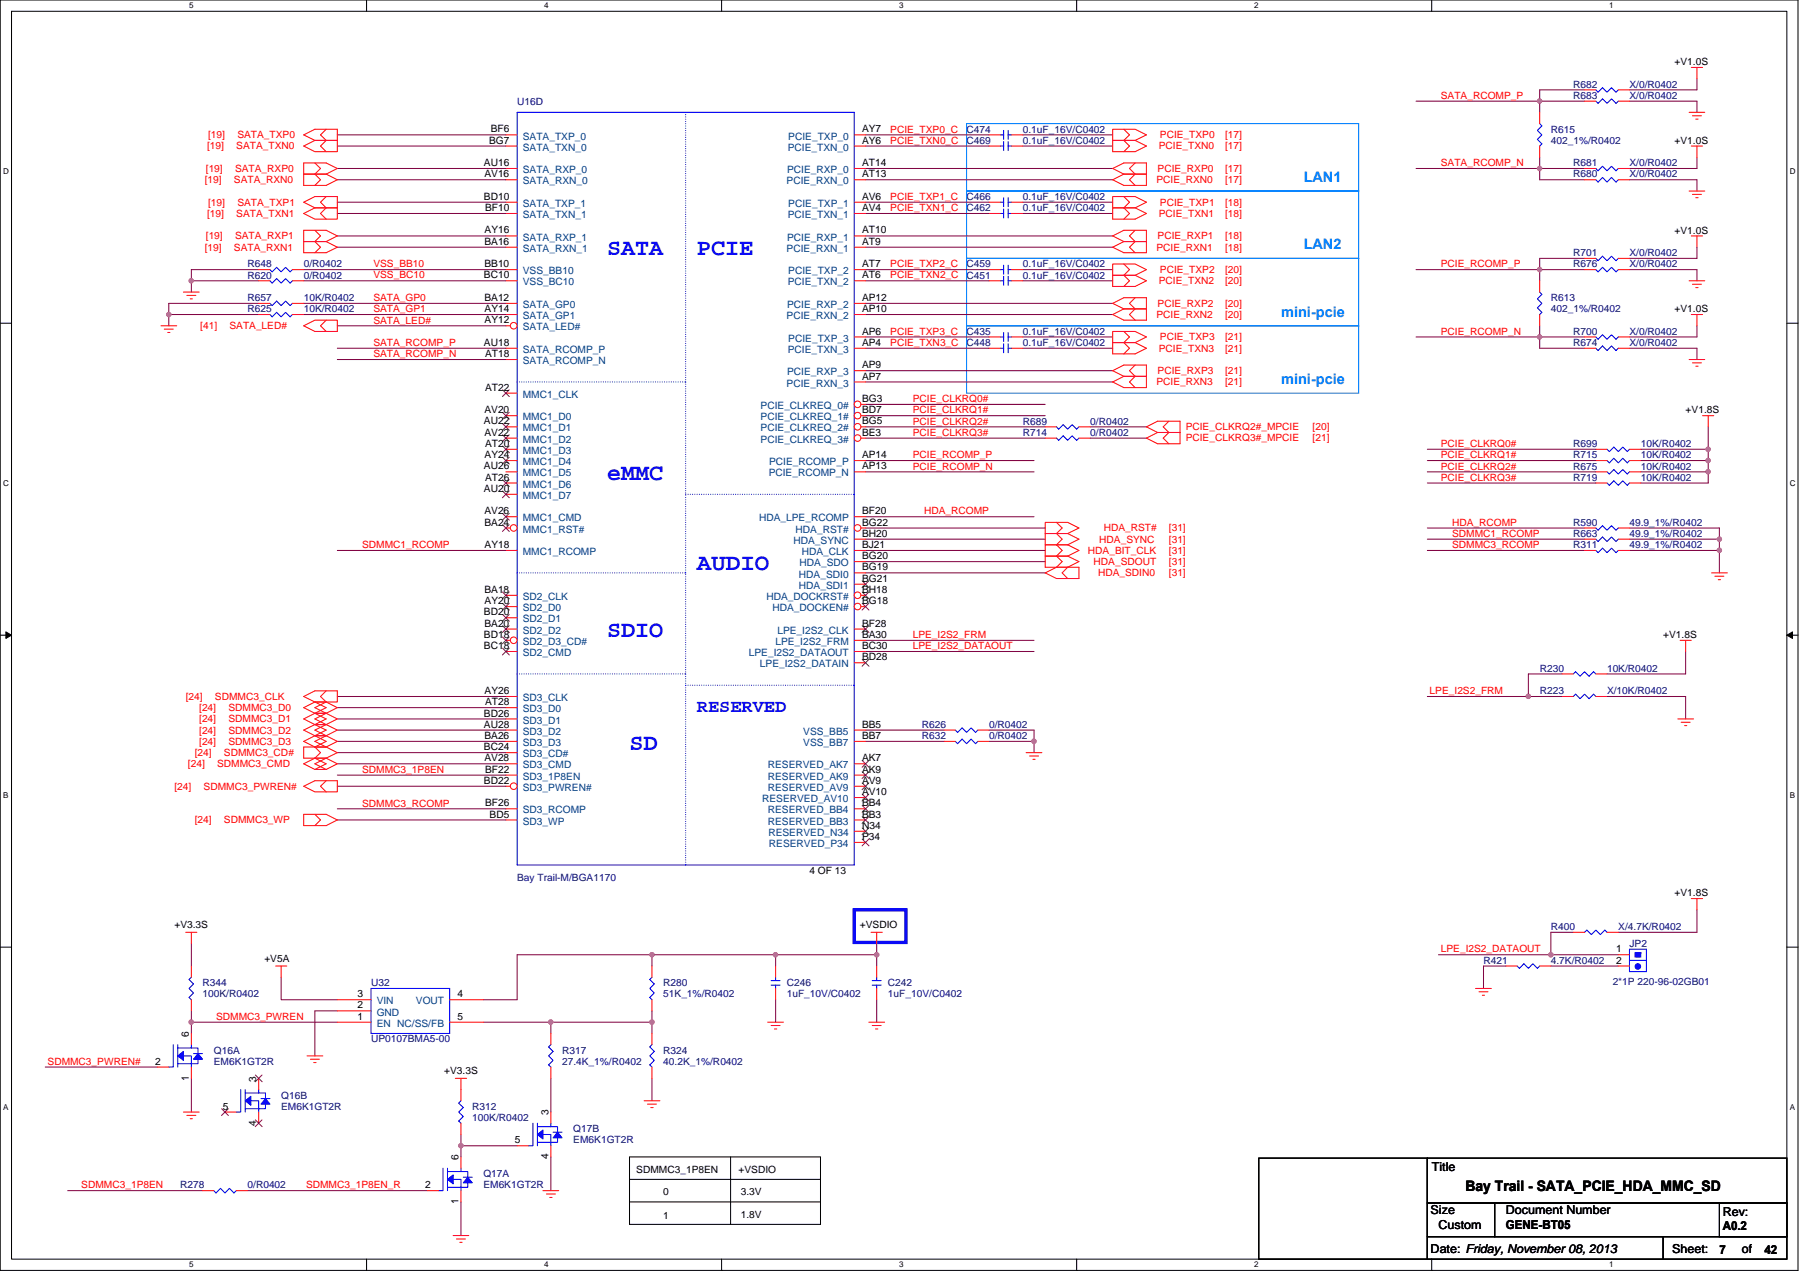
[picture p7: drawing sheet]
<svg xmlns="http://www.w3.org/2000/svg" width="297mm" height="210mm" viewBox="0 0 297 210" stroke-linecap="round" stroke-linejoin="round" font-family="sans-serif">
<path d="M0 0h296.7v209.7h-296.7zM1.9 1.9h293v206h-293z" fill="none" stroke="#000" stroke-width=".17"/>
<g fill="#fff">
<path d="M31.2 .2h.7v1.5h-.7z"/>
<path d="M31.2 208h.7v1.5h-.7z"/>
</g>
<path d="M60.5 0v1.9M60.5 207.9v1.8" fill="none" stroke="#000" stroke-width=".17"/>
<g fill="#fff">
<path d="M89.8 .2h.7v1.5h-.7z"/>
<path d="M89.8 208h.7v1.5h-.7z"/>
</g>
<path d="M119.1 0v1.9M119.1 207.9v1.8" fill="none" stroke="#000" stroke-width=".17"/>
<g fill="#fff">
<path d="M148.4 .2h.7v1.5h-.7z"/>
<path d="M148.4 208h.7v1.5h-.7z"/>
</g>
<path d="M177.7 0v1.9M177.7 207.9v1.8" fill="none" stroke="#000" stroke-width=".17"/>
<g fill="#fff">
<path d="M207 .2h.7v1.5h-.7z"/>
<path d="M207 208h.7v1.5h-.7z"/>
</g>
<path d="M236.3 0v1.9M236.3 207.9v1.8" fill="none" stroke="#000" stroke-width=".17"/>
<g fill="#fff">
<path d="M265.6 .2h.7v1.5h-.7z"/>
<path d="M265.6 208h.7v1.5h-.7z"/>
<path d="M.5 27.6h1v1.5h-1z"/>
<path d="M295.3 27.6h1v1.5h-1z"/>
<path d="M.5 79.1h1v1.5h-1z"/>
<path d="M295.3 79.1h1v1.5h-1z"/>
</g>
<path d="M0 53.4h1.9M294.9 53.4h1.8" fill="none" stroke="#000" stroke-width=".17"/>
<g fill="#fff">
<path d="M.5 130.6h.9v1.5h-.9z"/>
<path d="M295.3 130.6h.9v1.5h-.9z"/>
</g>
<path d="M0 104.9h1.9M294.9 104.9h1.8" fill="none" stroke="#000" stroke-width=".17"/>
<path d="M1 104.3l.9 .6-.9 .5zM294.9 104.9l.9-.6v1.1z" fill="#000" stroke="#000" stroke-width=".17"/>
<g fill="#fff">
<path d="M.5 182.1h.9v1.5h-.9z"/>
<path d="M295.3 182.1h.9v1.5h-.9z"/>
</g>
<g fill="none" stroke="#000" stroke-width=".17">
<path d="M0 156.4h1.9M294.9 156.4h1.8M103.9 191h31.5v11.1h-31.5zM103.9 194.7h31.5M103.9 198.4h31.5M120.6 191v11.1M207.7 191.2h27.8v16.7h-27.8zM235.5 198.6h11.2v5.6h-11.2zM235.5 191.2h59.4v7.4h-59.4zM246.7 198.6h48.2v5.6h-48.2zM283.7 198.6h11.2v5.6h-11.2zM235.5 204.2h39v3.7h-39z"/>
<path d="M274.5 204.2h20.4v3.7h-20.4z"/>
</g>
<path d="M159.5 31.5h64.7v11.2h-64.7zM159.5 20.4h64.7v11.1h-64.7zM159.5 42.7h64.7v11.1h-64.7zM159.5 53.8h64.7v11.1h-64.7z" fill="none" stroke="#0080ff" stroke-width=".17"/>
<path d="M141 150.2h8.5v5.4h-8.5z" fill="none" stroke="#00f" stroke-width=".55"/>
<g fill="none" stroke="#800040" stroke-width=".17">
<path d="M233.7 16.7h20.4M254.1 16.7v1.8M254.1 16.7h7.4M261.5 14.8h-7.4v1.9M268.9 16.7h11.1v1.8M280 13v1.8h-11.1M55.7 24.1h27.8M55.7 22.3h27.8M55.7 29.7h27.8M55.7 27.8h27.8M55.7 35.2h27.8M55.7 33.4h27.8"/>
<path d="M55.7 38.9h27.8M142.8 38.9h40.8M142.8 27.8h40.8M142.8 29.7h40.8M142.8 33.4h20.4M142.8 22.3h20.4M142.8 35.2h20.4M142.8 24.1h20.4M168.8 33.4h14.8M168.8 35.2h14.8M168.8 22.3h14.8M168.8 24.1h14.8"/>
<path d="M233.7 27.8h20.4M254.1 26v1.8M254.1 27.8h7.4M254.1 27.8v1.9h7.4M268.9 29.7h11.1v1.8M280 26v1.8h-11.1M27.9 51.9h14.8M27.9 51.9v1.9M31.6 46.4v1.8M31.6 46.4h11.1M42.7 44.5h-11.1v1.9M42.7 50.1h-14.8v1.8"/>
<path d="M50.1 46.4h33.4M50.1 44.5h33.4M50.1 50.1h33.4M50.1 51.9h33.4M55.7 40.8h27.8M55.7 57.5h27.8M55.7 59.4h27.8M55.7 53.8h27.8M142.8 50.1h40.8M142.8 51.9h40.8M142.8 40.8h40.8M142.8 44.5h20.4"/>
<path d="M142.8 55.6h20.4M142.8 46.4h20.4M142.8 57.5h20.4M168.8 44.5h14.8M168.8 46.4h14.8M168.8 55.6h14.8M168.8 57.5h14.8M233.7 55.6h20.4M233.7 44.5h20.4M254.1 44.5v1.9M254.1 53.8v1.8M254.1 44.5h7.4"/>
<path d="M254.1 55.6h7.4M254.1 55.6v1.9h7.4M261.5 42.7h-7.4v1.8M268.9 44.5h11.1v1.9M268.9 57.5h11.1v1.9M280 40.8v1.9h-11.1M280 53.8v1.8h-11.1M142.8 77.9h27.8M142.8 66.8h29.7M142.8 61.2h40.8M142.8 63.1h40.8M142.8 76h27.8"/>
<path d="M142.8 68.6h29.7M142.8 70.5h29.7M142.8 72.3h29.7M179.9 72.3h9.3M179.9 70.5h9.3M235.5 74.2h27.9M235.5 76h27.9M235.5 77.9h27.9M235.5 79.7h27.9M270.8 74.2h11.1M270.8 76h11.1M270.8 77.9h11.1"/>
<path d="M281.9 76v1.9M281.9 77.9v1.8h-11.1M281.9 74.2v1.8M281.9 70.5v3.7M55.7 90.9h27.8M142.8 85.3h27.8M142.8 87.2h29.7M142.8 92.7h29.7M142.8 94.6h29.7M142.8 90.9h29.7M142.8 89h29.7M235.5 89h26"/>
<path d="M235.5 90.9h26M235.5 87.2h26M268.9 89h14.8M268.9 90.9h14.8M268.9 87.2h14.8v1.8M283.7 90.9v3.7M283.7 89v1.9M55.7 115h27.8M55.7 116.8h27.8M55.7 118.7h27.8M142.8 105.7h27.8M142.8 107.5h27.8"/>
<path d="M235.5 115h16.7M252.2 115h5.6M257.8 111.3h-5.6v3.7M265.2 115h13v3.7M278.2 107.5v3.8h-13M55.7 133.5h27.8M55.7 120.5h27.8M55.7 122.4h27.8M55.7 126.1h27.8M55.7 124.2h27.8M55.7 128h27.8M55.7 129.8h27.8"/>
<path d="M55.7 135.4h27.8M142.8 120.5h13M142.8 122.4h13M163.2 122.4h7.4M163.2 120.5h7.4v1.9M170.6 122.4v1.8M31.6 155.8v3.7M107.6 157.6h20.4M107.6 157.6h-22.3v7.4h-5.5M107.6 157.6v1.9M128 157.6v1.9M128 157.6h16.7"/>
<path d="M144.7 157.6v1.9M144.7 155.8v1.8M237.4 157.6h18.5M248.5 159.5h-3.7v3.7M255.9 157.6h11.2M255.9 159.5h11.2M259.6 153.9h-3.7v3.7M280 150.2v3.7h-12.9M7.5 176.1h18.5M31.6 168.7v1.9M31.6 168.7h24.1M31.6 178v5.6"/>
<path d="M31.6 166.9v1.8M46.4 161.3v3.7h9.3M55.7 166.9h-3.7v7.4M79.8 168.7h11.1M90.9 168.7v1.9M90.9 178v5.6M90.9 168.7h16.7M107.6 166.9v1.8M107.6 168.7v1.9M107.6 178v3.7M128 165v3.7M144.7 165v3.7"/>
<path d="M11.2 196.6h22.2M40.8 196.6h29.7M76.1 189.1h9.2M76.1 187.3v1.8M76.1 198.4v5.6M76.1 189.1v1.9M90.9 191v5.6"/>
</g>
<g fill="#f0f" stroke="#f0f" stroke-width=".17">
<circle cx="27.8" cy="51.9" r=".36"/>
<circle cx="31.6" cy="46.4" r=".36"/>
<circle cx="254.1" cy="27.8" r=".36"/>
<circle cx="254.1" cy="16.7" r=".36"/>
<circle cx="254.1" cy="55.6" r=".36"/>
<circle cx="254.1" cy="44.5" r=".36"/>
<circle cx="281.9" cy="77.9" r=".36"/>
<circle cx="281.9" cy="76" r=".37"/>
<circle cx="281.9" cy="74.2" r=".36"/>
<circle cx="170.6" cy="122.4" r=".37"/>
<circle cx="283.7" cy="90.8" r=".36"/>
<circle cx="283.7" cy="89" r=".36"/>
<circle cx="252.2" cy="115" r=".37"/>
<circle cx="255.9" cy="157.6" r=".36"/>
<circle cx="31.5" cy="168.7" r=".37"/>
<circle cx="76.1" cy="189.1" r=".37"/>
<circle cx="128" cy="157.6" r=".36"/>
<circle cx="107.6" cy="157.6" r=".36"/>
<circle cx="144.7" cy="157.6" r=".36"/>
<circle cx="90.9" cy="168.7" r=".37"/>
<circle cx="107.6" cy="168.7" r=".37"/>
</g>
<g fill="none" stroke="#f00" stroke-width=".17">
<path d="M254.1 18.5v1.9M261.5 16.7h1.9M261.5 14.8h1.9M267.1 16.7h1.8M267.1 14.8h1.8M278.7 18.5h2.6M279.1 11.1h1.9M279.3 19.1h1.5M279.8 19.7h.4M280 11.1v1.9M50.1 22.3l1.9-1h3.7v1.9h-3.7zM50.1 28.7v-1.8h3.7l1.9 .9-1.9 .9"/>
<path d="M50.1 28.7h3.7M50.1 39.9h3.7M50.1 24.1l1.9-.9h3.7v1.8h-3.7zM50.1 33.4l1.9-1h3.7v1.9h-3.7zM50.1 35.2l1.9-.9h3.7v1.9h-3.7zM52 26.9l.9 .9-.9 .9 .9 1-.9 .9M52 38l.9 .9-.9 1 .9 .9-.9 .9M53.8 21.3l-.9 1 .9 .9-.9 .9 .9 .9M53.8 39.9l1.9-1-1.9-.9h-3.7v1.9M53.8 32.4l-.9 1 .9 .9-.9 .9 .9 1M53.8 28.7l1.9 1-1.9 .9h-3.7v-1.9M53.8 39.9l1.9 .9-1.9 .9h-3.7v-1.8"/>
<path d="M163.2 35.2h1.9M163.2 33.4h1.9M163.2 24.1h1.9M163.2 22.3h1.9M166.9 35.2h1.9M166.9 33.4h1.9M166.9 24.1h1.9M166.9 22.3h1.9M183.6 32.4h3.7l1.9 1-1.9 .9h-3.7zM183.6 34.3h3.7l1.9 .9-1.9 1h-3.7zM183.6 21.3h3.7l1.9 1-1.9 .9h-3.7zM183.6 23.2h3.7l1.9 .9-1.9 .9h-3.7z"/>
<path d="M185.5 32.4l.9 1-.9 .9 .9 .9-.9 1M185.5 21.3l.9 1-.9 .9 .9 .9-.9 .9M185.5 39.9l-1.9 .9 1.9 .9h3.7v-1.8M185.5 39.9h3.7M185.5 28.7h3.7M187.3 38l-.9 .9 .9 1-.9 .9 .9 .9M187.3 26.9l-.9 .9 .9 .9-.9 1 .9 .9M189.2 39.9v-1.9h-3.7l-1.9 .9 1.9 1M189.2 28.7v1.9h-3.7l-1.9-.9 1.9-1M189.2 28.7v-1.8h-3.7l-1.9 .9 1.9 .9M254.1 24.1v1.9M261.5 27.8h1.9"/>
<path d="M261.5 29.7h1.9M267.1 27.8h1.8M267.1 29.7h1.8M278.7 31.5h2.6M279.1 24.1h1.9M279.1 38.9h1.9M279.3 32.1h1.5M279.8 32.6h.4M280 24.1v1.9M280 38.9v1.9M26.6 53.8h2.6M27.1 54.3h1.5"/>
<path d="M27.7 54.9h.3M30.3 48.2h2.6M30.8 48.8h1.5M31.4 49.3h.3M42.7 50.1h1.9M42.7 51.9h1.9M42.7 44.5h1.9M42.7 46.4h1.9M48.3 50.1h1.8M48.3 51.9h1.8M48.3 44.5h1.8M48.3 46.4h1.8"/>
<path d="M50.1 53.8l1.9-.9h3.7v1.8h-3.7zM53.8 52.9l-.9 .9 .9 .9M83.5 44.5h1.8M83.5 46.4h1.8M163.2 57.5h1.9M163.2 55.6h1.9M163.2 46.4h1.9M163.2 44.5h1.9M166.9 57.5h1.9M166.9 55.6h1.9M166.9 46.4h1.9M166.9 44.5h1.9"/>
<path d="M183.6 45.4h3.7l1.9 1-1.9 .9h-3.7zM183.6 43.6h3.7l1.9 .9-1.9 .9h-3.7zM183.6 56.6h3.7l1.9 .9-1.9 .9h-3.7zM183.6 54.7h3.7l1.9 .9-1.9 1h-3.7zM185.5 43.6l.9 .9-.9 .9 .9 1-.9 .9M185.5 54.7l.9 .9-.9 1 .9 .9-.9 .9M185.5 51l-1.9-.9 1.9-1h3.7v1.9M185.5 51h3.7M187.3 49.1l-.9 1 .9 .9-.9 .9 .9 1M189.2 51v1.9h-3.7l-1.9-1 1.9-.9M254.1 46.4v1.8M254.1 51.9v1.9"/>
<path d="M261.5 44.5h1.9M261.5 55.6h1.9M261.5 42.7h1.9M261.5 57.5h1.9M267.1 44.5h1.8M267.1 55.6h1.8M267.1 42.7h1.8M267.1 57.5h1.8M278.7 46.4h2.6M278.7 59.4h2.6M279.1 51.9h1.9M279.3 46.9h1.5"/>
<path d="M279.3 59.9h1.5M279.8 47.5h.4M280 51.9v1.9M172.5 72.3h1.8M172.5 70.5h1.8M178.1 72.3h1.8M178.1 70.5h1.8M185.5 62.1h3.7M187.3 60.3l-.9 .9 .9 .9-.9 1 .9 .9M189.2 62.1v1.9h-3.7l-1.9-.9 1.9-1M189.2 62.1v-1.8h-3.7l-1.9 .9 1.9 .9M191 71.4h3.7"/>
<path d="M192.9 69.5l-.9 1 .9 .9-.9 .9 .9 1M194.7 71.4v-1.9h-3.7l-1.8 1 1.8 .9M194.7 71.4v1.9h-3.7l-1.8-1 1.8-.9M263.4 74.2h1.8M263.4 76h1.8M263.4 77.9h1.8M263.4 79.7h1.8M268.9 74.2h1.9M268.9 76h1.9M268.9 77.9h1.9M268.9 79.7h1.9M279.8 60.5h.4"/>
<path d="M281 68.6h1.8M281.9 68.6v1.9M141 85.3h1.8M172.5 86.2h3.7l1.9 1-1.9 .9h-3.7zM172.5 89.9h3.7l1.9 1-1.9 .9h-3.7zM172.5 88.1h3.7l1.9 .9-1.9 .9h-3.7zM172.5 91.8h3.7l1.9 .9-1.9 .9h-3.7zM172.5 94.6l1.8-1h3.8v1.9h-3.8zM174.3 86.2l1 1-1 .9 1 .9-1 .9 1 1-1 .9 1 .9-1 .9M176.2 93.6l-.9 1 .9 .9M261.5 89h1.9M261.5 90.9h1.9"/>
<path d="M261.5 87.2h1.9M267.1 89h1.8M267.1 90.9h1.8M267.1 87.2h1.8M282.4 94.6h2.6M283 95.1h1.5M283.5 95.7h.4M50.1 115l1.9-1h3.7v1.9h-3.7zM52 115.9l-1.9 .9 1.9 1h1.8M52 117.8l-1.9 .9 1.9 .9h1.8M52 119.6l-1.9 .9 1.9 1h1.8M52 115.9h1.8l1.9 .9-1.9 1"/>
<path d="M52 115.9l1.8 .9-1.8 1M52 117.8h1.8l1.9 .9-1.9 .9M52 117.8l1.8 .9-1.8 .9M52 119.6h1.8l1.9 .9-1.9 1M52 119.6l1.8 .9-1.8 1M53.8 114l-.9 1 .9 .9-1.8 .9 1.8 1M53.8 117.8l-1.8 .9 1.8 .9M53.8 119.6l-1.8 .9 1.8 1M141 103.8h1.8M141 109.4h1.8M257.8 111.3h1.8M257.8 115h1.8"/>
<path d="M263.4 111.3h1.8M263.4 115h1.8M276.9 118.7h2.6M277.3 105.7h1.8M277.4 119.2h1.5M278 119.8h.4M278.2 105.7v1.8M50.1 134.4h3.7l1.9 1-1.9 .9h-3.7zM50.1 129.8l1.9-.9h3.7v1.8h-3.7zM52 121.5l-1.9 .9 1.9 .9h1.8M52 125.2l-1.9 .9 1.9 .9h1.8M52 134.4l.9 1-.9 .9"/>
<path d="M52 121.5h1.8l1.9 .9-1.9 .9M52 121.5l1.8 .9-1.8 .9 .9 .9-.9 1M52 125.2h1.8l1.9 .9-1.9 .9M52 125.2l1.8 .9-1.8 .9M53.8 123.3h-3.7v1.9h3.7M53.8 128.9l-.9 .9 .9 .9M53.8 121.5l-1.8 .9 1.8 .9M53.8 125.2l-1.8 .9 1.8 .9M53.8 123.3l1.9 .9-1.9 1M83.5 133.5h1.8M83.5 128h1.8M155.8 120.5h1.8"/>
<path d="M155.8 122.4h1.8M161.4 120.5h1.8M161.4 122.4h1.8M169.3 124.2h2.6M169.9 124.8h1.5M170.5 125.3h.3M30.6 153.9h1.9M31.6 153.9v1.9M31.6 159.5v1.8M45.5 159.5h1.8M46.4 159.5v1.8M107.6 159.5v1.8"/>
<path d="M128 159.5v1.8M143.7 153.9h1.9M144.7 153.9v1.9M144.7 159.5v1.8M248.5 159.5h1.9M254.1 159.5h1.8M259.6 153.9h1.9M265.2 153.9h1.9M267.1 157.6h1.8M267.1 159.5h1.8M279.1 148.3h1.9M280 148.3v1.9"/>
<path d="M26 176.1h1.9M31.6 165v1.9M31.6 170.6v1.8M31.6 176.1v1.9M42.7 178v1.9M50.7 174.3h2.6M51.2 174.9h1.5M51.8 175.4h.4M55.7 168.7h5.5M55.7 166.9h5.5M55.7 165h5.5M74.2 165h5.6"/>
<path d="M74.2 168.7h5.6M75.1 178h1.9M76.1 178v3.7M90.9 176.1v1.9M90.9 170.6v1.8M107.6 165v1.9M107.6 176.1v1.9M107.6 170.6v1.8M126.7 168.7h2.6M127.3 169.3h1.4M127.8 169.9h.4M128 163.2v1.8"/>
<path d="M143.4 168.7h2.6M143.9 169.3h1.5M144.5 169.9h.4M144.7 163.2v1.8M243.5 163.2h2.6M244.1 163.7h1.5M244.6 164.3h.4M30.3 183.6h2.6M30.8 184.1h1.5M31.4 184.7h.3M33.4 196.6h1.9M37.1 183.6h1.9"/>
<path d="M39 196.6h1.8M42.7 183.6v1.8M70.5 196.6h1.9M76.1 185.4v1.9M76.1 191v1.8M76.1 196.6v1.8M85.3 189.1h1.9M89.6 196.6h2.6M90.2 197.1h1.4M90.7 197.7h.4M90.9 183.6v1.8M90.9 189.1v1.9"/>
<path d="M106.3 181.7h2.6M106.8 182.3h1.5M107.4 182.8h.4M74.8 204h2.6M75.3 204.5h1.5M75.9 205.1h.4"/>
</g>
<g fill="none" stroke="#00f" stroke-width=".17">
<path d="M85.3 18.5h55.7v124.3h-55.7zM267.1 16.7l-.4 .4-.8-.8-.7 .8-.7-.8-.8 .8-.3-.4M267.1 14.8l-.4 .4-.8-.7-.7 .7-.7-.7-.8 .7-.3-.4M165.1 35.2h.5M165.1 33.4h.5M165.1 24.1h.5M165.1 22.3h.5M165.6 34.5v1.5M165.6 32.6v1.5M165.6 23.4v1.4M165.6 21.5v1.5M166.4 35.2h.5"/>
<path d="M166.4 33.4h.5M166.4 24.1h.5M166.4 22.3h.5M166.4 34.5v1.5M166.4 32.6v1.5M166.4 23.4v1.4M166.4 21.5v1.5M254.1 20.4l.3 .4-.7 .7 .7 .8-.7 .7 .7 .7-.3 .4M267.1 27.8l-.4 .4-.8-.7-.7 .7-.7-.7-.8 .7-.3-.4M267.1 29.7l-.4 .4-.8-.8-.7 .8-.7-.8-.8 .8-.3-.4M44.6 44.5l.3 .4 .8-.8 .7 .8 .7-.8 .8 .8 .4-.4M48.3 50.1l-.4 .3-.8-.7-.7 .7-.7-.7-.8 .7-.3-.3"/>
<path d="M48.3 51.9l-.4 .4-.8-.7-.7 .7-.7-.7-.8 .7-.3-.4M48.3 46.4l-.4 .3-.8-.7-.7 .7-.7-.7-.8 .7-.3-.3M165.1 57.5h.5M165.1 55.6h.5M165.1 46.4h.5M165.1 44.5h.5M165.6 56.7v1.5M165.6 54.9v1.5M165.6 45.6v1.5M165.6 43.8v1.5M166.4 57.5h.5M166.4 55.6h.5"/>
<path d="M166.4 46.4h.5M166.4 44.5h.5M166.4 56.7v1.5M166.4 54.9v1.5M166.4 45.6v1.5M166.4 43.8v1.5M254.1 48.2l.3 .4-.7 .7 .7 .8-.7 .7 .7 .8-.3 .3M263.4 44.5l.3 .4 .8-.8 .7 .8 .7-.8 .8 .8 .4-.4M267.1 55.6l-.4 .4-.8-.7-.7 .7-.7-.7-.8 .7-.3-.4M267.1 42.7l-.4 .3-.8-.7-.7 .7-.7-.7-.8 .7-.3-.3M267.1 57.5l-.4 .4-.8-.8-.7 .8-.7-.8-.8 .8-.3-.4M178.1 72.3l-.4 .4-.8-.8-.7 .8-.8-.8-.7 .8-.4-.4"/>
<path d="M178.1 70.5l-.4 .3-.8-.7-.7 .7-.8-.7-.7 .7-.4-.3M268.9 74.2l-.4 .3-.7-.7-.7 .7-.8-.7-.7 .7-.4-.3M268.9 76l-.4 .4-.7-.8-.7 .8-.8-.8-.7 .8-.4-.4M268.9 77.9l-.4 .4-.7-.8-.7 .8-.8-.8-.7 .8-.4-.4M268.9 79.7l-.4 .4-.7-.7-.7 .7-.8-.7-.7 .7-.4-.4M263.4 90.9l.3 .3 .8-.7 .7 .7 .7-.7 .8 .7 .4-.3M267.1 89l-.4 .4-.8-.8-.7 .8-.7-.8-.8 .8-.3-.4M267.1 87.2l-.4 .3-.8-.7-.7 .7-.7-.7-.8 .7-.3-.3M259.6 111.3l.4-.4 .7 .7 .8-.7 .7 .7 .8-.7 .4 .4M259.6 115l.4-.4 .7 .7 .8-.7 .7 .7 .8-.7 .4 .4M157.6 120.5l.4 .4 .8-.7 .7 .7 .7-.7 .8 .7 .4-.4M157.6 122.4l.4 .4 .8-.8 .7 .8 .7-.8 .8 .8 .4-.4"/>
<path d="M250.4 159.5l.3 .4 .8-.8 .7 .8 .8-.8 .7 .8 .4-.4M261.5 153.9l.4-.4 .7 .8 .8-.8 .7 .8 .7-.8 .4 .4M268.9 156.7h2.8v3.7h-2.8zM268.9 158.5h2.8M28.6 172.4v3.7h-.7M29.3 172.4v3.7M29.3 173h2.3M30.3 174.3h1.3v1.8M31.6 161.3l-.4 .4 .7 .7-.7 .8 .7 .7-.7 .8 .4 .3M31.6 172.4v.6M31.6 173h1.1v.9M31.9 173.9h1.5"/>
<path d="M32.7 174.9v.7h-3.4M39.7 179.9v3.7h-.7M40.5 179.9v3.7M42.7 179.9v.5M61.2 163.2h13v7.4h-13zM90.9 172.4l-.4 .4 .8 .8-.8 .7 .8 .7-.8 .8 .4 .3M107.6 161.3l-.4 .4 .8 .7-.8 .8 .8 .7-.8 .8 .4 .3M107.6 172.4l-.4 .4 .8 .8-.8 .7 .8 .7-.8 .8 .4 .3M127.3 161.9h1.4M127.3 162.6h1.4M128 161.3v.6M128 162.6v.6"/>
<path d="M143.9 161.9h1.5M143.9 162.6h1.5M144.7 161.3v.6M144.7 162.6v.6M39 196.6l-.4 .3-.7-.7-.8 .7-.7-.7-.8 .7-.3-.3M40.5 180.4h2.2M41.4 181.7h1.3v1.9M42.7 180.4h1.1v1M43.1 181.4h1.5M43.8 182.3v.7h-3.3M73.1 192.8v3.8h-.7M73.8 192.8v3.8"/>
<path d="M73.8 193.4h2.3M74.8 194.7h1.3v1.9M76.1 181.7l-.4 .4 .8 .7-.8 .8 .8 .7-.8 .8 .4 .3M76.1 192.8v.6M76.1 193.4h1.1v.9M76.5 194.3h1.4M77.2 195.3v.7h-3.4M87.9 185.4v3.7h-.7M88.7 185.4v3.7M88.7 186h2.2M89.6 187.3h1.3v1.8M90.9 185.4v.6"/>
<path d="M90.9 186h1.1v.9M91.3 186.9h1.4M92 187.8v.8h-3.3"/>
</g>
<g fill="#00f" stroke="#00f" stroke-width=".17">
<path d="M88.7 187.3l.9-.8v1.5z" fill-rule="evenodd"/>
<path d="M92 186.9l.7 .9h-1.4z" fill-rule="evenodd"/>
<path d="M29.3 174.3l1-.7v1.4z" fill-rule="evenodd"/>
<path d="M32.7 173.9l.7 1h-1.5z" fill-rule="evenodd"/>
<path d="M40.5 181.7l.9-.7v1.5z" fill-rule="evenodd"/>
<path d="M43.8 181.4l.8 .9h-1.5z" fill-rule="evenodd"/>
<path d="M269.8 157.2v.8h1v-.8z" fill-rule="evenodd"/>
<path d="M73.8 194.7l1-.7v1.4z" fill-rule="evenodd"/>
<path d="M77.2 194.3l.7 1h-1.4z" fill-rule="evenodd"/>
<circle cx="270.3" cy="159.5" r=".46"/>
</g>
<path d="M142.3 103.3l1.1 1.1M142.3 108.9l1.1 1.1M143.4 103.3l-1.1 1.1M143.4 108.9l-1.1 1.1M42.1 177.5l1.2 1.1M43.2 177.5l-1.1 1.1M36.6 183l1.1 1.2M37.7 183l-1.1 1.2M42.1 184.9l1.2 1.1M43.2 184.9l-1.1 1.1" fill="none" stroke="#804000" stroke-width=".17"/>
<path d="M113.2 18.5v124.3M85.3 63.1h27.9M113.2 63.1h.1M85.3 94.6h27.9M113.2 94.6h.1M113.2 81.6h27.8M141 81.6h.1M85.3 111.3h27.9M113.2 111.3h.1M113.2 113.1h27.8M141 113.1h.1M113.2 142.8h.1" fill="none" stroke="#00f" stroke-width=".17" stroke-dasharray="0 .3"/>
<circle cx="84.8" cy="129.8" r=".55" fill="#fff" stroke="#f00" stroke-width=".17"/>
<path d="M83.5 107.5h1.8M141 107.5h1.8M141 105.7h1.8M83.5 124.2h1.8M83.5 129.8h.7" fill="none" stroke="#f00" stroke-width=".17"/>
<path d="M82.9 107l1.1 1.1M84 107l-1.1 1.1" fill="none" stroke="#804000" stroke-width=".17"/>
<circle cx="84.8" cy="87.2" r=".55" fill="#fff" stroke="#f00" stroke-width=".17"/>
<path d="M83.5 64.9h1.8M83.5 98.3h1.8M83.5 90.9h1.8M83.5 85.3h1.8M83.5 87.2h.7M83.5 115h1.8M83.5 126.1h1.8" fill="none" stroke="#f00" stroke-width=".17"/>
<path d="M82.9 64.3l1.1 1.2M84 64.3l-1.1 1.2M82.9 86.6l1.1 1.1M82.9 97.7l1.1 1.1M82.9 84.8l1.1 1.1M84 86.6l-1.1 1.1M84 97.7l-1.1 1.1M84 84.8l-1.1 1.1" fill="none" stroke="#804000" stroke-width=".17"/>
<circle cx="141.5" cy="66.7" r=".55" fill="#fff" stroke="#f00" stroke-width=".17"/>
<path d="M142.1 66.8h.7" fill="none" stroke="#f00" stroke-width=".17"/>
<circle cx="141.5" cy="68.6" r=".55" fill="#fff" stroke="#f00" stroke-width=".17"/>
<path d="M142.1 68.6h.7" fill="none" stroke="#f00" stroke-width=".17"/>
<circle cx="141.5" cy="70.5" r=".55" fill="#fff" stroke="#f00" stroke-width=".17"/>
<path d="M142.1 70.5h.7" fill="none" stroke="#f00" stroke-width=".17"/>
<circle cx="141.5" cy="72.3" r=".55" fill="#fff" stroke="#f00" stroke-width=".17"/>
<g fill="none" stroke="#f00" stroke-width=".17">
<path d="M83.5 22.3h1.8M83.5 24.1h1.8M83.5 29.7h1.8M83.5 35.2h1.8M141 24.1h1.8M141 27.8h1.8M141 29.7h1.8M141 33.4h1.8M141 35.2h1.8M141 38.9h1.8M83.5 40.8h1.8M141 40.8h1.8"/>
<path d="M141 44.5h1.8M141 46.4h1.8M141 57.5h1.8M141 63.1h1.8M141 61.2h1.8M142.1 72.3h.7M141 139.1h1.8M141 137.2h1.8M141 128h1.8M141 126.1h1.8"/>
</g>
<path d="M142.3 138.5l1.1 1.1M142.3 136.7l1.1 1.1M142.3 127.4l1.1 1.1M142.3 125.5l1.1 1.2M143.4 138.5l-1.1 1.1M143.4 136.7l-1.1 1.1M143.4 127.4l-1.1 1.1M143.4 125.5l-1.1 1.2" fill="none" stroke="#804000" stroke-width=".17"/>
<circle cx="141.5" cy="87.2" r=".55" fill="#fff" stroke="#f00" stroke-width=".17"/>
<path d="M141 89h1.8M141 90.9h1.8M141 92.7h1.8M141 94.6h1.8M141 96.4h1.8M142.1 87.2h.7" fill="none" stroke="#f00" stroke-width=".17"/>
<path d="M142.3 95.9l1.1 1.1M143.4 95.9l-1.1 1.1" fill="none" stroke="#804000" stroke-width=".17"/>
<circle cx="141.5" cy="98.3" r=".55" fill="#fff" stroke="#f00" stroke-width=".17"/>
<path d="M142.1 98.3h.7" fill="none" stroke="#f00" stroke-width=".17"/>
<path d="M142.3 97.7l1.1 1.1M143.4 97.7l-1.1 1.1" fill="none" stroke="#804000" stroke-width=".17"/>
<circle cx="141.5" cy="100.1" r=".55" fill="#fff" stroke="#f00" stroke-width=".17"/>
<path d="M83.5 50.1h1.8M141 50.1h1.8M141 51.9h1.8M141 55.6h1.8M142.1 100.1h.7" fill="none" stroke="#f00" stroke-width=".17"/>
<path d="M142.3 99.6l1.1 1.1M143.4 99.6l-1.1 1.1" fill="none" stroke="#804000" stroke-width=".17"/>
<circle cx="84.8" cy="53.8" r=".55" fill="#fff" stroke="#f00" stroke-width=".17"/>
<g fill="none" stroke="#f00" stroke-width=".17">
<path d="M83.5 38.9h1.8M83.5 27.8h1.8M141 22.3h1.8M83.5 51.9h1.8M83.5 53.8h.7M83.5 68.6h1.8M83.5 70.5h1.8M83.5 72.3h1.8M83.5 74.2h1.8M83.5 76h1.8M83.5 77.9h1.8M83.5 79.7h1.8"/>
<path d="M83.5 81.6h1.8M83.5 100.1h1.8M83.5 102h1.8M83.5 103.8h1.8"/>
</g>
<g fill="none" stroke="#804000" stroke-width=".17">
<path d="M82.9 68.1l1.1 1.1M82.9 69.9l1.1 1.1M82.9 71.8l1.1 1.1M82.9 73.6l1.1 1.1M82.9 75.5l1.1 1.1M82.9 79.2l1.1 1.1M84 68.1l-1.1 1.1M84 69.9l-1.1 1.1M84 71.8l-1.1 1.1M84 73.6l-1.1 1.1M84 75.5l-1.1 1.1M84 79.2l-1.1 1.1"/>
<path d="M82.9 81l1.1 1.2M82.9 99.6l1.1 1.1M84 81l-1.1 1.2M84 99.6l-1.1 1.1M82.9 101.4l1.1 1.2M82.9 103.3l1.1 1.1M84 101.4l-1.1 1.2M84 103.3l-1.1 1.1"/>
</g>
<circle cx="84.8" cy="105.7" r=".55" fill="#fff" stroke="#f00" stroke-width=".17"/>
<g fill="none" stroke="#f00" stroke-width=".17">
<path d="M83.5 33.4h1.8M83.5 57.5h1.8M83.5 59.4h1.8M141 76h1.8M141 77.9h1.8M83.5 116.8h1.8M83.5 118.7h1.8M83.5 105.7h.7M83.5 120.5h1.8M83.5 122.4h1.8M83.5 135.4h1.8M141 122.4h1.8"/>
<path d="M141 120.5h1.8M141 133.5h1.8M141 135.4h1.8M141 131.7h1.8M141 129.8h1.8"/>
</g>
<path d="M82.9 105.2l1.1 1.1M84 105.2l-1.1 1.1M142.3 133l1.1 1.1M142.3 134.8l1.1 1.1M142.3 131.1l1.1 1.1M142.3 129.2l1.1 1.2M143.4 133l-1.1 1.1M143.4 134.8l-1.1 1.1M143.4 131.1l-1.1 1.1M143.4 129.2l-1.1 1.2" fill="none" stroke="#804000" stroke-width=".17"/>
<g fill="#f0f" stroke="#f0f" stroke-width=".17">
<circle cx="27.8" cy="51.9" r=".36"/>
<circle cx="31.6" cy="46.4" r=".36"/>
<circle cx="254.1" cy="27.8" r=".36"/>
<circle cx="254.1" cy="16.7" r=".36"/>
<circle cx="254.1" cy="55.6" r=".36"/>
<circle cx="254.1" cy="44.5" r=".36"/>
<circle cx="281.9" cy="77.9" r=".36"/>
<circle cx="281.9" cy="76" r=".37"/>
<circle cx="281.9" cy="74.2" r=".36"/>
<circle cx="170.6" cy="122.4" r=".37"/>
<circle cx="283.7" cy="90.8" r=".36"/>
<circle cx="283.7" cy="89" r=".36"/>
<circle cx="252.2" cy="115" r=".37"/>
<circle cx="255.9" cy="157.6" r=".36"/>
<circle cx="31.5" cy="168.7" r=".37"/>
<circle cx="76.1" cy="189.1" r=".37"/>
<circle cx="128" cy="157.6" r=".36"/>
<circle cx="107.6" cy="157.6" r=".36"/>
<circle cx="144.7" cy="157.6" r=".36"/>
<circle cx="90.9" cy="168.7" r=".37"/>
<circle cx="107.6" cy="168.7" r=".37"/>
</g>
<g font-size="3.9" fill="#00f">
<text x="100.2" y="42.2">SATA</text>
<text x="115" y="42.2">PCIE</text>
<text x="100.2" y="79.2">eMMC</text>
<text x="115" y="94.1">AUDIO</text>
<text x="100.2" y="105.2">SDIO</text>
<text x="103.9" y="123.7">SD</text>
</g>
<text font-size="3" fill="#00f" x="115" y="117.5">RESERVED</text>
<g font-size="2.4" fill="#0080ff">
<text x="215.1" y="30">LAN1</text>
<text x="215.1" y="41.2">LAN2</text>
<text x="211.4" y="52.3">mini-pcie</text>
<text x="211.4" y="63.4">mini-pcie</text>
</g>
<text font-size="2.4" x="241.8" y="196.6">Bay Trail - SATA_PCIE_HDA_MMC_SD</text>
<g font-size="2">
<text x="236.3" y="193.4">Title</text>
<text x="236.1" y="200.4">Size</text>
<text x="237.4" y="202.8">Custom</text>
<text x="248.5" y="200.4">Document Number</text>
<text x="248.5" y="202.9">GENE-BT05</text>
<text x="284.3" y="200.8">Rev:</text>
<text x="284.3" y="203.1">A0.2</text>
<text x="236.1" y="206.9">Date: Friday, November 08, 2013</text>
<text x="275.9" y="206.9">Sheet:</text>
<text x="283.7" y="207">7</text>
<text x="287.4" y="206.9">of</text>
<text x="291.2" y="207">42</text>
</g>
<g font-size="1.7">
<text x="276.3" y="10.8">+V1.0S</text>
<text x="80.7" y="23.7">BG7</text>
<text x="81" y="21.9">BF6</text>
<text x="142.3" y="23.7">AY6</text>
<text x="142.3" y="21.9">AY7</text>
<text x="276.3" y="23.7">+V1.0S</text>
<text x="79.9" y="27.4">AU16</text>
<text x="79.9" y="29.3">AV16</text>
<text x="142.3" y="29.3">AT13</text>
<text x="142.3" y="27.4">AT14</text>
<text x="79.9" y="33">BD10</text>
<text x="80" y="34.8">BF10</text>
<text x="142.3" y="34.8">AV4</text>
<text x="142.3" y="33">AV6</text>
<text x="79.9" y="40.4">BA16</text>
<text x="80" y="38.5">AY16</text>
<text x="142.3" y="40.4">AT9</text>
<text x="142.3" y="38.5">AT10</text>
<text x="276.3" y="38.6">+V1.0S</text>
<text x="79.9" y="46">BC10</text>
<text x="79.9" y="44.1">BB10</text>
<text x="142.3" y="46">AT6</text>
<text x="142.3" y="44.1">AT7</text>
<text x="79.9" y="49.7">BA12</text>
<text x="80" y="53.4">AY12</text>
<text x="80" y="51.5">AY14</text>
<text x="142.3" y="51.5">AP10</text>
<text x="142.3" y="49.7">AP12</text>
<text x="276.3" y="51.6">+V1.0S</text>
<text x="79.9" y="57.1">AU18</text>
<text x="80" y="58.9">AT18</text>
<text x="142.3" y="57.1">AP4</text>
<text x="142.3" y="55.2">AP6</text>
<text x="80" y="64.5">AT22</text>
<text x="142.3" y="62.7">AP7</text>
<text x="142.3" y="60.8">AP9</text>
<text x="79.9" y="70.1">AU22</text>
<text x="79.9" y="68.2">AV20</text>
<text x="79.9" y="71.9">AV22</text>
<text x="142.3" y="66.4">BG3</text>
<text x="142.3" y="68.2">BD7</text>
<text x="142.3" y="70.1">BG5</text>
<text x="142.3" y="71.9">BE3</text>
<text x="278.2" y="68.2">+V1.8S</text>
<text x="79.9" y="77.5">AU26</text>
<text x="80" y="75.6">AY24</text>
<text x="80" y="73.8">AT20</text>
<text x="142.3" y="77.5">AP13</text>
<text x="142.3" y="75.6">AP14</text>
<text x="79.9" y="81.2">AU20</text>
<text x="80" y="79.3">AT26</text>
<text x="79.9" y="86.8">BA24</text>
<text x="79.9" y="84.9">AV26</text>
<text x="142.3" y="84.9">BF20</text>
<text x="142.3" y="88.6">BH20</text>
<text x="142.3" y="86.8">BG22</text>
<text x="80" y="90.5">AY18</text>
<text x="142.3" y="94.2">BG19</text>
<text x="142.3" y="92.3">BG20</text>
<text x="142.3" y="90.5">BJ21</text>
<text x="79.9" y="101.6">BD20</text>
<text x="79.9" y="97.9">BA18</text>
<text x="80" y="99.7">AY20</text>
<text x="142.3" y="99.7">BG18</text>
<text x="142.3" y="96">BG21</text>
<text x="142.3" y="97.9">BH18</text>
<text x="79.9" y="107.1">BC18</text>
<text x="79.9" y="105.3">BD18</text>
<text x="79.9" y="103.4">BA20</text>
<text x="142.3" y="107.1">BC30</text>
<text x="142.3" y="103.4">BF28</text>
<text x="142.3" y="105.3">BA30</text>
<text x="274.5" y="105.3">+V1.8S</text>
<text x="142.3" y="109">BD28</text>
<text x="79.9" y="118.3">BD26</text>
<text x="80" y="114.6">AY26</text>
<text x="80" y="116.4">AT28</text>
<text x="79.9" y="123.8">BC24</text>
<text x="79.9" y="120.1">AU28</text>
<text x="79.9" y="125.7">AV28</text>
<text x="79.9" y="122">BA26</text>
<text x="142.3" y="122">BB7</text>
<text x="142.3" y="120.1">BB5</text>
<text x="142.3" y="125.7">AK7</text>
<text x="79.9" y="129.4">BD22</text>
<text x="80" y="127.6">BF22</text>
<text x="142.3" y="131.3">AV10</text>
<text x="142.3" y="127.6">AK9</text>
<text x="142.3" y="129.4">AV9</text>
<text x="80" y="133.1">BF26</text>
<text x="80.8" y="135">BD5</text>
<text x="142.3" y="136.8">N34</text>
<text x="142.3" y="133.1">BB4</text>
<text x="142.3" y="135">BB3</text>
<text x="142.3" y="138.7">P34</text>
<text x="133.6" y="144.3">4 OF 13</text>
<text x="276.3" y="148">+V1.8S</text>
<text x="28.8" y="153.2">+V3.3S</text>
<text x="141.9" y="153.2">+VSDIO</text>
<text x="43.6" y="158.7">+V5A</text>
<text x="266.7" y="157.2">1</text>
<text x="266.7" y="159.1">2</text>
<text x="59" y="166.5">2</text>
<text x="59" y="164.6">3</text>
<text x="75.5" y="164.6">4</text>
<text x="31.2" y="171.2" transform="rotate(-90 31.2 171.2)">6</text>
<text x="59" y="168.3">1</text>
<text x="75.5" y="168.3">5</text>
<text x="25.6" y="175.7">2</text>
<text x="31.2" y="178.4" transform="rotate(-90 31.2 178.4)">1</text>
<text x="42.3" y="178.6" transform="rotate(-90 42.3 178.6)">3</text>
<text x="73.3" y="177.3">+V3.3S</text>
<text x="36.8" y="183.2">5</text>
<text x="42.3" y="185.8" transform="rotate(-90 42.3 185.8)">4</text>
<text x="90.5" y="184.1" transform="rotate(-90 90.5 184.1)">3</text>
<text x="75.7" y="191.6" transform="rotate(-90 75.7 191.6)">6</text>
<text x="85" y="188.7">5</text>
<text x="90.5" y="191.4" transform="rotate(-90 90.5 191.4)">4</text>
<text x="70.1" y="196.2">2</text>
<text x="105" y="193.6">SDMMC3_1P8EN</text>
<text x="109.4" y="197.3">0</text>
<text x="121.9" y="193.6">+VSDIO</text>
<text x="122.2" y="197.3">3.3V</text>
<text x="75.7" y="198.8" transform="rotate(-90 75.7 198.8)">1</text>
<text x="109.4" y="201.2">1</text>
<text x="122.2" y="201">1.8V</text>
</g>
<g font-size="1.7" fill="#000080">
<text x="85.3" y="17.3">U16D</text>
<text x="259.6" y="16.3">R683</text>
<text x="259.6" y="14.5">R682</text>
<text x="268.9" y="16.3">X/0/R0402</text>
<text x="268.9" y="14.5">X/0/R0402</text>
<text x="159.5" y="23.7">C469</text>
<text x="159.5" y="21.9">C474</text>
<text x="168.8" y="23.7">0.1uF_16V/C0402</text>
<text x="168.8" y="21.9">0.1uF_16V/C0402</text>
<text x="255.9" y="21.9">R615</text>
<text x="255.9" y="23.7">402_1%/R0402</text>
<text x="259.6" y="27.5">R681</text>
<text x="259.6" y="29.3">R680</text>
<text x="268.9" y="27.5">X/0/R0402</text>
<text x="268.9" y="29.3">X/0/R0402</text>
<text x="159.5" y="34.9">C462</text>
<text x="159.5" y="33">C466</text>
<text x="168.8" y="34.9">0.1uF_16V/C0402</text>
<text x="168.8" y="33">0.1uF_16V/C0402</text>
<text x="40.8" y="44.1">R648</text>
<text x="40.8" y="46">R620</text>
<text x="50.1" y="44.1">0/R0402</text>
<text x="50.1" y="46">0/R0402</text>
<text x="159.5" y="46">C451</text>
<text x="159.5" y="44.1">C459</text>
<text x="168.8" y="46">0.1uF_16V/C0402</text>
<text x="168.8" y="44.1">0.1uF_16V/C0402</text>
<text x="259.6" y="44.1">R676</text>
<text x="259.6" y="42.3">R701</text>
<text x="268.9" y="44.1">X/0/R0402</text>
<text x="268.9" y="42.3">X/0/R0402</text>
<text x="40.8" y="49.7">R657</text>
<text x="40.8" y="51.6">R625</text>
<text x="50.1" y="49.7">10K/R0402</text>
<text x="50.1" y="51.6">10K/R0402</text>
<text x="255.9" y="49.7">R613</text>
<text x="255.9" y="51.6">402_1%/R0402</text>
<text x="159.5" y="57.1">C448</text>
<text x="159.5" y="55.3">C435</text>
<text x="168.8" y="57.1">0.1uF_16V/C0402</text>
<text x="168.8" y="55.3">0.1uF_16V/C0402</text>
<text x="259.6" y="55.3">R700</text>
<text x="259.6" y="57.1">R674</text>
<text x="268.9" y="55.3">X/0/R0402</text>
<text x="268.9" y="57.1">X/0/R0402</text>
<text x="168.8" y="71.9">R714</text>
<text x="168.8" y="70.1">R689</text>
<text x="179.9" y="71.9">0/R0402</text>
<text x="179.9" y="70.1">0/R0402</text>
<text x="259.6" y="73.8">R699</text>
<text x="259.6" y="75.6">R715</text>
<text x="259.6" y="77.5">R675</text>
<text x="270.8" y="73.8">10K/R0402</text>
<text x="270.8" y="75.6">10K/R0402</text>
<text x="270.8" y="77.5">10K/R0402</text>
<text x="259.6" y="79.4">R719</text>
<text x="270.8" y="79.4">10K/R0402</text>
<text x="259.6" y="88.6">R663</text>
<text x="259.6" y="86.8">R590</text>
<text x="268.9" y="88.6">49.9_1%/R0402</text>
<text x="268.9" y="86.8">49.9_1%/R0402</text>
<text x="259.6" y="90.5">R311</text>
<text x="268.9" y="90.5">49.9_1%/R0402</text>
<text x="254.1" y="110.9">R230</text>
<text x="265.2" y="110.9">10K/R0402</text>
<text x="254.1" y="114.6">R223</text>
<text x="265.2" y="114.6">X/10K/R0402</text>
<text x="152.1" y="120.2">R626</text>
<text x="152.1" y="122">R632</text>
<text x="163.2" y="120.2">0/R0402</text>
<text x="163.2" y="122">0/R0402</text>
<text x="85.3" y="145.4">Bay Trail-M/BGA1170</text>
<text x="255.9" y="153.5">R400</text>
<text x="267.1" y="153.5">X/4.7K/R0402</text>
<text x="244.8" y="159.1">R421</text>
<text x="255.9" y="159.1">4.7K/R0402</text>
<text x="268.9" y="156.3">JP2</text>
<text x="33.4" y="162.8">R344</text>
<text x="33.4" y="164.7">100K/R0402</text>
<text x="61.2" y="162.8">U32</text>
<text x="109.4" y="162.8">R280</text>
<text x="109.4" y="164.7">51K_1%/R0402</text>
<text x="129.8" y="162.8">C246</text>
<text x="129.8" y="164.7">1uF_10V/C0402</text>
<text x="146.5" y="162.8">C242</text>
<text x="146.5" y="164.7">1uF_10V/C0402</text>
<text x="266.1" y="162.6">2*1P 220-96-02GB01</text>
<text x="35.3" y="173.9">Q16A</text>
<text x="61.2" y="172.1">UP0107BMA5-00</text>
<text x="92.7" y="173.9">R317</text>
<text x="109.4" y="173.9">R324</text>
<text x="35.3" y="175.8">EM6K1GT2R</text>
<text x="92.7" y="175.8">27.4K_1%/R0402</text>
<text x="109.4" y="175.8">40.2K_1%/R0402</text>
<text x="46.4" y="181.4">Q16B</text>
<text x="46.4" y="183.2">EM6K1GT2R</text>
<text x="77.9" y="183.2">R312</text>
<text x="77.9" y="185.1">100K/R0402</text>
<text x="94.6" y="186.9">Q17B</text>
<text x="94.6" y="188.8">EM6K1GT2R</text>
<text x="29.7" y="196.2">R278</text>
<text x="40.8" y="196.2">0/R0402</text>
<text x="79.8" y="194.3">Q17A</text>
<text x="79.8" y="196.2">EM6K1GT2R</text>
</g>
<g font-size="1.7" fill="#f00">
<text x="237.8" y="16.3">SATA_RCOMP_P</text>
<text x="34.4" y="22.8">[19]</text>
<text x="39.2" y="22.8">SATA_TXP0</text>
<text x="146.9" y="21.9">PCIE_TXP0_C</text>
<text x="146.9" y="23.7">PCIE_TXN0_C</text>
<text x="191.4" y="22.8">PCIE_TXP0</text>
<text x="202.2" y="22.8">[17]</text>
<text x="34" y="28.4">[19]</text>
<text x="34.2" y="24.7">[19]</text>
<text x="38.8" y="28.4">SATA_RXP0</text>
<text x="39" y="24.7">SATA_TXN0</text>
<text x="191" y="28.4">PCIE_RXP0</text>
<text x="191.2" y="24.7">PCIE_TXN0</text>
<text x="202.2" y="28.4">[17]</text>
<text x="202.2" y="24.7">[17]</text>
<text x="237.8" y="27.4">SATA_RCOMP_N</text>
<text x="33.8" y="30.2">[19]</text>
<text x="34.2" y="35.8">[19]</text>
<text x="34.4" y="33.9">[19]</text>
<text x="38.6" y="30.2">SATA_RXN0</text>
<text x="39" y="35.8">SATA_TXN1</text>
<text x="39.2" y="33.9">SATA_TXP1</text>
<text x="146.9" y="33">PCIE_TXP1_C</text>
<text x="146.9" y="34.9">PCIE_TXN1_C</text>
<text x="190.8" y="30.2">PCIE_RXN0</text>
<text x="191.2" y="35.8">PCIE_TXN1</text>
<text x="191.4" y="33.9">PCIE_TXP1</text>
<text x="202.2" y="30.2">[17]</text>
<text x="202.2" y="35.8">[18]</text>
<text x="202.2" y="33.9">[18]</text>
<text x="33.8" y="41.4">[19]</text>
<text x="34" y="39.5">[19]</text>
<text x="38.6" y="41.4">SATA_RXN1</text>
<text x="38.8" y="39.5">SATA_RXP1</text>
<text x="190.8" y="41.4">PCIE_RXN1</text>
<text x="191" y="39.5">PCIE_RXP1</text>
<text x="202.2" y="41.4">[18]</text>
<text x="202.2" y="39.5">[18]</text>
<text x="61.6" y="46">VSS_BC10</text>
<text x="61.6" y="44.1">VSS_BB10</text>
<text x="146.9" y="44.1">PCIE_TXP2_C</text>
<text x="146.9" y="46">PCIE_TXN2_C</text>
<text x="191.2" y="46.9">PCIE_TXN2</text>
<text x="191.4" y="45.1">PCIE_TXP2</text>
<text x="202.2" y="46.9">[20]</text>
<text x="202.2" y="45.1">[20]</text>
<text x="237.8" y="44.1">PCIE_RCOMP_P</text>
<text x="61.6" y="53.4">SATA_LED#</text>
<text x="61.6" y="49.7">SATA_GP0</text>
<text x="61.6" y="51.5">SATA_GP1</text>
<text x="190.8" y="52.5">PCIE_RXN2</text>
<text x="191" y="50.6">PCIE_RXP2</text>
<text x="202.2" y="52.5">[20]</text>
<text x="202.2" y="50.6">[20]</text>
<text x="33.1" y="54.3">[41]</text>
<text x="37.9" y="54.3">SATA_LED#</text>
<text x="61.6" y="57.1">SATA_RCOMP_P</text>
<text x="61.6" y="59">SATA_RCOMP_N</text>
<text x="146.9" y="55.2">PCIE_TXP3_C</text>
<text x="146.9" y="57.1">PCIE_TXN3_C</text>
<text x="191.2" y="58">PCIE_TXN3</text>
<text x="191.4" y="56.2">PCIE_TXP3</text>
<text x="202.2" y="58">[21]</text>
<text x="202.2" y="56.2">[21]</text>
<text x="237.8" y="55.2">PCIE_RCOMP_N</text>
<text x="190.8" y="63.6">PCIE_RXN3</text>
<text x="191" y="61.7">PCIE_RXP3</text>
<text x="202.2" y="63.6">[21]</text>
<text x="202.2" y="61.7">[21]</text>
<text x="150.6" y="66.4">PCIE_CLKRQ0#</text>
<text x="150.6" y="68.2">PCIE_CLKRQ1#</text>
<text x="150.6" y="70.1">PCIE_CLKRQ2#</text>
<text x="150.6" y="71.9">PCIE_CLKRQ3#</text>
<text x="195.7" y="71">PCIE_CLKRQ2#_MPCIE</text>
<text x="216.6" y="71">[20]</text>
<text x="150.6" y="77.5">PCIE_RCOMP_N</text>
<text x="150.6" y="75.6">PCIE_RCOMP_P</text>
<text x="195.7" y="72.9">PCIE_CLKRQ3#_MPCIE</text>
<text x="216.6" y="72.9">[21]</text>
<text x="237.8" y="73.8">PCIE_CLKRQ0#</text>
<text x="237.8" y="75.6">PCIE_CLKRQ1#</text>
<text x="237.8" y="77.5">PCIE_CLKRQ2#</text>
<text x="237.8" y="79.4">PCIE_CLKRQ3#</text>
<text x="152.5" y="84.9">HDA_RCOMP</text>
<text x="181.4" y="89.6">HDA_SYNC</text>
<text x="182.1" y="87.7">HDA_RST#</text>
<text x="192.9" y="89.6">[31]</text>
<text x="192.9" y="87.7">[31]</text>
<text x="239.6" y="88.6">SDMMC1_RCOMP</text>
<text x="239.6" y="86.8">HDA_RCOMP</text>
<text x="59.8" y="90.5">SDMMC1_RCOMP</text>
<text x="179.5" y="91.4">HDA_BIT_CLK</text>
<text x="180.5" y="93.3">HDA_SDOUT</text>
<text x="181.2" y="95.1">HDA_SDIN0</text>
<text x="192.9" y="95.1">[31]</text>
<text x="192.9" y="91.4">[31]</text>
<text x="192.9" y="93.3">[31]</text>
<text x="239.6" y="90.5">SDMMC3_RCOMP</text>
<text x="150.6" y="105.3">LPE_I2S2_FRM</text>
<text x="150.6" y="107.2">LPE_I2S2_DATAOUT</text>
<text x="30.6" y="115.5">[24]</text>
<text x="32.9" y="117.4">[24]</text>
<text x="32.9" y="119.2">[24]</text>
<text x="35.5" y="115.5">SDMMC3_CLK</text>
<text x="37.7" y="117.4">SDMMC3_D0</text>
<text x="37.7" y="119.2">SDMMC3_D1</text>
<text x="235.9" y="114.6">LPE_I2S2_FRM</text>
<text x="32.1" y="124.8">[24]</text>
<text x="32.9" y="121.1">[24]</text>
<text x="32.9" y="122.9">[24]</text>
<text x="37" y="124.8">SDMMC3_CD#</text>
<text x="37.7" y="121.1">SDMMC3_D2</text>
<text x="37.7" y="122.9">SDMMC3_D3</text>
<text x="28.8" y="130.4">[24]</text>
<text x="31" y="126.6">[24]</text>
<text x="33.6" y="130.4">SDMMC3_PWREN#</text>
<text x="35.8" y="126.6">SDMMC3_CMD</text>
<text x="59.8" y="127.6">SDMMC3_1P8EN</text>
<text x="32.1" y="135.9">[24]</text>
<text x="37" y="135.9">SDMMC3_WP</text>
<text x="59.8" y="133.1">SDMMC3_RCOMP</text>
<text x="237.8" y="157.2">LPE_I2S2_DATAOUT</text>
<text x="35.7" y="168.4">SDMMC3_PWREN</text>
<text x="7.8" y="175.8">SDMMC3_PWREN#</text>
<text x="13.4" y="196.2">SDMMC3_1P8EN</text>
<text x="50.5" y="196.2">SDMMC3_1P8EN_R</text>
</g>
<g font-size="1.7" fill="#004080">
<text x="86.3" y="23">SATA_TXP_0</text>
<text x="130.1" y="23">PCIE_TXP_0</text>
<text x="86.3" y="24.9">SATA_TXN_0</text>
<text x="86.3" y="28.6">SATA_RXP_0</text>
<text x="129.9" y="28.6">PCIE_RXP_0</text>
<text x="130" y="24.9">PCIE_TXN_0</text>
<text x="86.3" y="30.4">SATA_RXN_0</text>
<text x="86.3" y="34.1">SATA_TXP_1</text>
<text x="129.8" y="30.4">PCIE_RXN_0</text>
<text x="130.1" y="34.1">PCIE_TXP_1</text>
<text x="86.3" y="36">SATA_TXN_1</text>
<text x="86.3" y="41.6">SATA_RXN_1</text>
<text x="86.3" y="39.7">SATA_RXP_1</text>
<text x="129.8" y="41.6">PCIE_RXN_1</text>
<text x="129.9" y="39.7">PCIE_RXP_1</text>
<text x="130" y="36">PCIE_TXN_1</text>
<text x="86.3" y="45.3">VSS_BB10</text>
<text x="86.3" y="47.1">VSS_BC10</text>
<text x="130" y="47.1">PCIE_TXN_2</text>
<text x="130.1" y="45.3">PCIE_TXP_2</text>
<text x="86.3" y="50.8">SATA_GP0</text>
<text x="86.3" y="52.7">SATA_GP1</text>
<text x="129.8" y="52.7">PCIE_RXN_2</text>
<text x="129.9" y="50.8">PCIE_RXP_2</text>
<text x="86.3" y="54.5">SATA_LED#</text>
<text x="86.3" y="58.3">SATA_RCOMP_P</text>
<text x="130" y="58.3">PCIE_TXN_3</text>
<text x="130.1" y="56.4">PCIE_TXP_3</text>
<text x="86.3" y="65.7">MMC1_CLK</text>
<text x="86.3" y="60.1">SATA_RCOMP_N</text>
<text x="129.8" y="63.8">PCIE_RXN_3</text>
<text x="129.9" y="62">PCIE_RXP_3</text>
<text x="86.3" y="69.4">MMC1_D0</text>
<text x="86.3" y="71.2">MMC1_D1</text>
<text x="125.5" y="67.5">PCIE_CLKREQ_0#</text>
<text x="125.5" y="69.4">PCIE_CLKREQ_1#</text>
<text x="125.5" y="71.2">PCIE_CLKREQ_2#</text>
<text x="86.3" y="73.1">MMC1_D2</text>
<text x="86.3" y="74.9">MMC1_D3</text>
<text x="86.3" y="76.8">MMC1_D4</text>
<text x="125.5" y="73.1">PCIE_CLKREQ_3#</text>
<text x="126.9" y="76.8">PCIE_RCOMP_P</text>
<text x="86.3" y="78.7">MMC1_D5</text>
<text x="86.3" y="80.5">MMC1_D6</text>
<text x="86.3" y="82.4">MMC1_D7</text>
<text x="126.8" y="78.7">PCIE_RCOMP_N</text>
<text x="86.3" y="87.9">MMC1_RST#</text>
<text x="86.3" y="86.1">MMC1_CMD</text>
<text x="125.3" y="86.1">HDA_LPE_RCOMP</text>
<text x="130.9" y="89.8">HDA_SYNC</text>
<text x="131.3" y="87.9">HDA_RST#</text>
<text x="86.3" y="91.6">MMC1_RCOMP</text>
<text x="131.8" y="95.3">HDA_SDI0</text>
<text x="131.9" y="93.5">HDA_SDO</text>
<text x="132.3" y="91.6">HDA_CLK</text>
<text x="86.3" y="99">SD2_CLK</text>
<text x="86.3" y="100.9">SD2_D0</text>
<text x="126.5" y="99">HDA_DOCKRST#</text>
<text x="127.5" y="100.9">HDA_DOCKEN#</text>
<text x="131.8" y="97.2">HDA_SDI1</text>
<text x="86.3" y="102.7">SD2_D1</text>
<text x="86.3" y="104.6">SD2_D2</text>
<text x="86.3" y="106.5">SD2_D3_CD#</text>
<text x="127.9" y="106.5">LPE_I2S2_FRM</text>
<text x="128.3" y="104.6">LPE_I2S2_CLK</text>
<text x="86.3" y="108.3">SD2_CMD</text>
<text x="123.6" y="108.3">LPE_I2S2_DATAOUT</text>
<text x="125.4" y="110.2">LPE_I2S2_DATAIN</text>
<text x="86.3" y="115.7">SD3_CLK</text>
<text x="86.3" y="117.6">SD3_D0</text>
<text x="86.3" y="119.4">SD3_D1</text>
<text x="86.3" y="125">SD3_CD#</text>
<text x="86.3" y="121.3">SD3_D2</text>
<text x="86.3" y="123.1">SD3_D3</text>
<text x="132.6" y="123.1">VSS_BB7</text>
<text x="132.6" y="121.3">VSS_BB5</text>
<text x="86.3" y="128.7">SD3_1P8EN</text>
<text x="86.3" y="130.6">SD3_PWREN#</text>
<text x="86.3" y="126.9">SD3_CMD</text>
<text x="126.7" y="128.7">RESERVED_AK9</text>
<text x="126.7" y="126.9">RESERVED_AK7</text>
<text x="126.7" y="130.6">RESERVED_AV9</text>
<text x="86.3" y="134.3">SD3_RCOMP</text>
<text x="86.3" y="136.1">SD3_WP</text>
<text x="125.8" y="132.4">RESERVED_AV10</text>
<text x="126.7" y="134.3">RESERVED_BB4</text>
<text x="126.7" y="136.1">RESERVED_BB3</text>
<text x="126.8" y="138">RESERVED_N34</text>
<text x="126.9" y="139.8">RESERVED_P34</text>
<text x="62.2" y="167.6">GND</text>
<text x="62.2" y="165.8">VIN</text>
<text x="68.6" y="165.8">VOUT</text>
<text x="62.2" y="169.5">EN NC/SS/FB</text>
</g>
<g font-size="1.3">
<text x="31.2" y="1.4">5</text>
<text x="89.8" y="1.4">4</text>
<text x="148.4" y="1.4">3</text>
<text x="207" y="1.4">2</text>
<text x="265.6" y="1.4">1</text>
<text x=".5" y="28.8">D</text>
<text x="295.3" y="28.8">D</text>
<text x=".5" y="80.3">C</text>
<text x="295.3" y="80.3">C</text>
<text x=".5" y="131.8">B</text>
<text x="295.3" y="131.8">B</text>
<text x=".5" y="183.3">A</text>
<text x="295.3" y="183.3">A</text>
<text x="31.2" y="209.2">5</text>
<text x="89.8" y="209.2">4</text>
<text x="148.4" y="209.2">3</text>
<text x="207" y="209.2">2</text>
<text x="265.6" y="209.2">1</text>
</g>
</svg>
